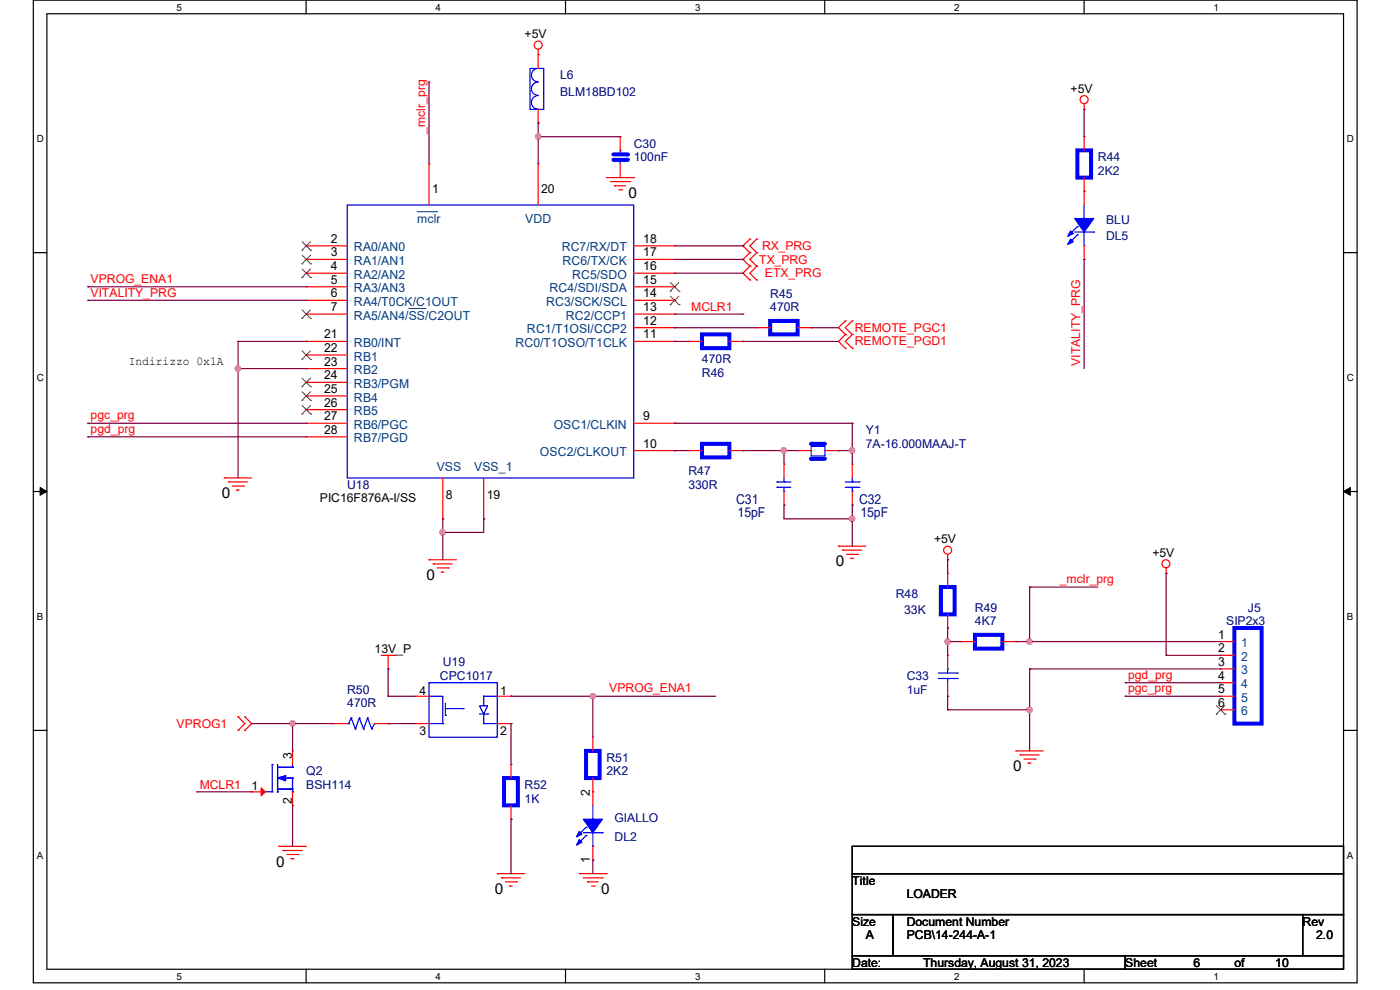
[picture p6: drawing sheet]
<svg xmlns="http://www.w3.org/2000/svg" width="297mm" height="210mm" viewBox="0 0 297 210" stroke-linecap="round" stroke-linejoin="round" font-family="sans-serif">
<path d="M7.1 0h280.8v208.5h-280.8zM9.9 2.9h275.1v202.7h-275.1z" fill="none" stroke="#000" stroke-width=".25"/>
<g fill="#fff">
<path d="M37.4 .3h1.2v2.4h-1.2z"/>
<path d="M37.4 205.9h1.2v2.3h-1.2z"/>
</g>
<path d="M64.9 0v2.9M64.9 205.6v2.9" fill="none" stroke="#000" stroke-width=".25"/>
<g fill="#fff">
<path d="M92.4 .3h1.2v2.4h-1.2z"/>
<path d="M92.4 205.9h1.2v2.3h-1.2z"/>
</g>
<path d="M120 0v2.9M120 205.6v2.9" fill="none" stroke="#000" stroke-width=".25"/>
<g fill="#fff">
<path d="M147.4 .3h1.2v2.4h-1.2z"/>
<path d="M147.4 205.9h1.2v2.3h-1.2z"/>
</g>
<path d="M175 0v2.9M175 205.6v2.9" fill="none" stroke="#000" stroke-width=".25"/>
<g fill="#fff">
<path d="M202.4 .3h1.2v2.4h-1.2z"/>
<path d="M202.4 205.9h1.2v2.3h-1.2z"/>
</g>
<path d="M230 0v2.9M230 205.6v2.9" fill="none" stroke="#000" stroke-width=".25"/>
<g fill="#fff">
<path d="M257.5 .3h1.1v2.4h-1.1z"/>
<path d="M257.5 205.9h1.1v2.3h-1.1z"/>
<path d="M7.8 28.2h1.5v2.4h-1.5z"/>
<path d="M285.7 28.2h1.5v2.4h-1.5z"/>
<path d="M7.8 78.9h1.5v2.3h-1.5z"/>
<path d="M285.7 78.9h1.5v2.3h-1.5z"/>
</g>
<path d="M7.1 53.6h2.8M285 53.6h2.9" fill="none" stroke="#000" stroke-width=".25"/>
<g fill="#fff">
<path d="M7.8 129.6h1.3v2.3h-1.3z"/>
<path d="M285.7 129.6h1.4v2.3h-1.4z"/>
</g>
<path d="M7.1 104.3h2.8M285 104.3h2.9" fill="none" stroke="#000" stroke-width=".25"/>
<path d="M8.5 103.4l1.4 .9-1.4 .8zM285 104.3l1.5-.9v1.7z" fill="#000" stroke="#000" stroke-width=".21"/>
<g fill="#fff">
<path d="M7.8 180.3h1.3v2.3h-1.3z"/>
<path d="M285.7 180.3h1.4v2.3h-1.4z"/>
</g>
<path d="M7.1 154.9h2.8M285 154.9h2.9M180.8 179.5h104.2v5.8h-104.2zM180.8 185.3h104.2v8.7h-104.2zM180.8 194h8.7v8.7h-8.7zM189.5 194h86.9v8.7h-86.9zM276.4 194h8.6v8.7h-8.6zM180.8 202.7h57.9v2.9h-57.9zM238.7 202.7h46.3v2.9h-46.3z" fill="none" stroke="#000" stroke-width=".25"/>
<g fill="none" stroke="#f00" stroke-width=".25">
<path d="M114.2 11.6h.1M114.2 10.5v4M91 34.8h.1M91 34.8v8.7M114.2 34.8h.1M114.2 26.1h.1M114.2 23.2v2.9M114.2 34.8v8.7M128.7 37.7h5.8M129.5 38.5h4.1M130.4 39.4h.1M130.4 39.4h2.3"/>
<path d="M133.6 38.5h.1M134.5 37.7h.1M230 23.2h.1M230 29h.1M230 22v1.2M230 29v2.9M230 37.7v2.9M65 52.2h.1M65 55h.1M65 58h.1M65 52.2h8.7M65 55h8.7"/>
<path d="M65 58h8.7M131.3 40.3h.6M131.9 40.3h.1M134.5 52.2h8.6M134.5 55h8.6M134.5 58h8.6M143.1 52.2h.1M143.1 58h.1M143.1 55h.1M159.1 50.7h.1M159.1 53.6h.1M159.1 56.5h.1"/>
<path d="M159.1 59.4h.1M159.1 50.7l-1.5 1.5 1.5 1.4M159.1 53.6l-1.5 1.4 1.5 1.5M159.1 56.5l-1.5 1.5 1.5 1.4M160.5 53.6h.1M160.5 50.7h.1M160.5 56.5h.1M160.5 59.4h.1M160.5 50.7l-1.4 1.5 1.4 1.4M160.5 53.6l-1.4 1.4 1.4 1.5M160.5 56.5l-1.4 1.5 1.4 1.4M230 40.6h.1"/>
<path d="M65 60.8h.1M65 63.7h.1M65 66.6h.1M65 78.2h.1M65 72.4h.1M65 75.3h.1M65 60.8h8.7M65 63.7h8.7M65 66.6h8.7M65 78.2h8.7M65 72.4h8.7M65 75.3h8.7"/>
<path d="M134.5 60.8h8.6M134.5 63.7h8.6M134.5 66.6h8.6M134.5 72.4h8.6M134.5 69.5h8.6M143.1 72.4h.1M143.1 69.5h.1M143.1 66.6h.1M143.1 63.7h.1M143.1 60.8h.1M146 72.4h.1M146 72.4h2.9"/>
<path d="M154.7 72.4h2.9M157.6 72.4h.1M160.5 69.5h.1M160.5 69.5h2.9M169.2 69.5h2.9M172.1 69.5h.1M179.3 68.1h.1M179.3 71h.1M179.3 73.9h.1M179.3 68.1l-1.4 1.4 1.4 1.5M179.3 71l-1.4 1.4 1.4 1.5M180.8 71h.1"/>
<path d="M180.8 68.1h.1M180.8 73.9h.1M180.8 68.1l-1.5 1.4 1.5 1.5M180.8 71l-1.5 1.4 1.5 1.5M65 81.1h.1M65 84h.1M65 86.9h.1M65 89.8h.1M65 92.7h.1M65 81.1h8.7M65 84h8.7M65 86.9h8.7"/>
<path d="M65 89.8h8.7M65 92.7h8.7M134.5 89.8h8.6M134.5 95.6h8.6M143.1 89.8h.1M143.1 95.6h.1M146 95.6h.1M146 95.6h2.9M154.7 95.6h2.9M157.6 95.6h.1M166.3 98.5h.1M166.3 98.5v2.9"/>
<path d="M180.8 98.5h.1M180.8 98.5v2.9M47.6 101.4h.1M47.6 101.4h5.8M48.5 102.2h.1M48.5 102.2h4M49.3 103.1h2.3M50.2 104h.1M50.2 104h.6M51.6 103.1h.1M91 118.7h.1M91 118.7h5.8"/>
<path d="M91.9 119.6h.1M91.9 119.6h4M93.9 110.1h.1M93.9 101.4v8.7M102.6 110.1h.1M102.6 101.4v8.7M166.3 107.1h.1M166.3 104.3v2.8M177.9 115.9h.1M177.9 115.9h5.8M178.8 116.7h.1M178.8 116.7h4"/>
<path d="M179.6 117.6h2.3M180.5 118.4h.1M180.5 118.4h.6M180.8 107.1h.1M180.8 104.3v2.8M181.9 117.6h.1M201 118.7h.1M201 117.6v1.1M80.9 139h2.9M82.3 139v2.9M83.8 139h.1M92.8 120.5h2.3"/>
<path d="M93.6 121.4h.1M93.6 121.4h.6M95.1 120.5h.1M201 121.6h.1M201 133.2h.1M201 139h.1M201 121.6v2.9M201 130.3v2.9M201 139v2.9M247.4 121.6h.1M247.4 120.5v1.1M259 136.1h.1"/>
<path d="M259 139h.1M259 139h2.9M259 136.1h2.9M50.5 154.9h.1M50.5 152.1h.1M50.5 152.1l1.4 1.4-1.4 1.4M51.9 152.1h.1M51.9 154.9h.1M51.9 152.1l1.5 1.4-1.5 1.4M62.1 159.3h.1M62.1 159.3v2.9M70.7 153.5h.1"/>
<path d="M70.7 153.5h3M79.5 153.5h2.8M82.3 141.9h.1M82.3 153.5h.1M88.1 147.7h.1M88.1 153.5h.1M88.1 153.5h2.9M88.1 147.7h2.9M105.5 153.5h2.9M105.5 147.7h2.9M108.4 147.7h.1M108.4 153.5h.1"/>
<path d="M201 147.7h.1M201 144.8v2.9M215.5 159.3h.1M215.5 159.3h5.8M259 141.9h.1M259 144.8h.1M259 147.7h.1M259 150.6h.1M259 147.7h2.9M259 141.9h2.9M259 144.8h2.9M259 150.6h2.9"/>
<path d="M53.4 168h.1M53.4 168h2.9M59.2 179.5h.1M59.2 179.5h5.8M62.1 170.9h.1M62.1 168v2.9M108.4 162.2h.1M108.4 173.8h.1M108.4 162.2v2.9M108.4 170.9v2.9M125.8 168h.1M125.8 168v2.9"/>
<path d="M125.8 179.5v3M216.4 160.1h.1M216.4 160.1h4.1M217.3 161h2.3M218.1 161.9h.1M218.1 161.9h.6M219.6 161h.1M60 180.4h.1M60 180.4h4.1M60.9 181.3h2.3M61.8 182.2h.1M61.8 182.2h.6"/>
<path d="M63.2 181.3h.1M105.5 185.3h.1M105.5 185.3h5.8M106.4 186.2h.1M106.4 186.2h4M107.2 187.1h2.4M108.1 188h.1M108.1 188h.6M109.6 187.1h.1M122.9 185.3h5.8M123.7 186.2h4.1M124.6 187.1h.1"/>
<path d="M124.6 187.1h2.3M125.5 188h.6M125.8 182.5h.1M126.1 188h.1M127.8 186.2h.1M128.7 185.3h.1"/>
<circle cx="114.2" cy="9.6" r=".85"/>
<circle cx="230" cy="21.1" r=".85"/>
<circle cx="201" cy="116.7" r=".85"/>
<circle cx="247.4" cy="119.6" r=".85"/>
</g>
<g fill="none" stroke="#00f" stroke-width=".25">
<path d="M112.4 14.5h3v8.7h-3zM114.2 14.5a1.42 1.42 0 0 0-1.5 1.4 1.42 1.42 0 0 0 1.5 1.5M114.2 17.4a1.42 1.42 0 0 0-1.5 1.4 1.42 1.42 0 0 0 1.5 1.4 1.46 1.46 0 0 0-1.5 1.5 1.46 1.46 0 0 0 1.5 1.5M73.7 43.5h60.8v57.9h-60.8zM164.8 102.2h.1M164.8 103.4h.1M164.8 102.2h3M164.8 103.4h3M166.3 104.3h.1M166.3 102.2h.1M166.3 101.4v.8M166.3 103.4v.9"/>
<path d="M179.3 102.2h2.9M179.3 103.4h2.9M180.8 104.3h.1M180.8 102.2h.1M180.8 101.4v.8M180.8 103.4v.9M182.2 102.2h.1M182.2 103.4h.1M73.7 153.5h.3M74 153.5h.1M74.5 152.3h.1M74.5 152.3l-.5 1.2"/>
<path d="M74.5 152.3l.9 2.3M75.4 154.6h.1M76.2 152.3h.1M76.2 152.3l-.8 2.3M76.2 152.3l.9 2.3M77.1 154.6h.1M78 152.3h.1M78 152.3l-.9 2.3M78 152.3l.9 2.3M78.9 154.6h.1M79.5 153.5h.1M79.5 153.5l-.6 1.1"/>
<path d="M91 144.8h14.5v11.6h-14.5zM91 147.7h.1M91 153.5h.1M91 153.5h2.9M91 147.7h2.9v5.8M93.9 153.5h.1M94.5 151.8h.1M94.5 149.1v2.7M94.5 150.3h3.8M98.3 150.3h.1M101.7 149.7h1.8l-.9 1.8zM101.7 151.5h1.8"/>
<path d="M102.6 153.5h.1M102.6 149.7h.1M102.6 147.7h.1M102.6 153.5h2.9M102.6 147.7v2M102.6 151.5v2M102.6 147.7h2.9M103.5 151.5h.1M105.5 153.5h.1M199.1 143.9h4M199.1 142.8h4M201 141.9h.1"/>
<path d="M201 143.9h.1M201 141.9v.9M201 143.9v.9M203.1 143.9h.1M203.1 142.8h.1M56.3 168h1.4M57.7 168h.1M57.7 162.2h.1M57.7 162.2v5.8M58.9 168h.1M58.9 162.8h.1M58.9 162.2v5.8"/>
<path d="M58.9 162.8h3.2M58.9 167.4h3.2M59.2 162.8h.1M60.3 165.1h1.8M61.8 167.4h.1M62.1 162.8h.1M62.1 165.1h.1M62.1 168h.1M62.1 167.4h.1M62.1 162.2v.6M62.1 165.1v2.9M123.7 176.7h4.1"/>
<path d="M124.3 175.5h.1M124.3 177.2h.1M124.3 175.5l-1.7 1.7M124.3 177.2l-1.7 1.8M125.8 173.8h.1M125.8 179.5h.1M125.8 170.9v2.9M125.8 176.7v2.8M127.8 176.7h.1"/>
</g>
<path d="M88.5 44.9h4.1M92.6 44.9h.1M86.7 65.4h3.5M90.2 65.4h.1" fill="none" stroke="#004080" stroke-width=".21"/>
<g fill="none" stroke="#804000" stroke-width=".21">
<path d="M64.1 53.1h.1M64.1 56h.1M64.1 58.9h.1M64.1 51.3l1.8 1.8M64.1 54.1l1.8 1.9M64.1 57.1l1.8 1.8M65.9 51.3l-1.8 1.8M65.9 54.1l-1.8 1.9M65.9 57.1l-1.8 1.8M65.9 53.1h.1M65.9 56h.1M65.9 58.9h.1"/>
<path d="M142.2 59.9l1.9 1.9M144 59.9l-1.8 1.9M64.1 67.6h.1M64.1 76.2h.1M64.1 65.7l1.8 1.9M64.1 74.4l1.8 1.8M65.9 65.7l-1.8 1.9M65.9 74.4l-1.8 1.8M65.9 67.6h.1M65.9 76.2h.1M142.2 64.6h.1M142.2 61.8h.1"/>
<path d="M142.2 62.8l1.9 1.8M144 62.8l-1.8 1.8M144.1 64.6h.1M144.1 61.8h.1M64.1 82h.1M64.1 84.9h.1M64.1 87.8h.1M64.1 80.2l1.8 1.8M64.1 83.1l1.8 1.8M64.1 86l1.8 1.8M65.9 80.2l-1.8 1.8M65.9 83.1l-1.8 1.8"/>
<path d="M65.9 86l-1.8 1.8M65.9 82h.1M65.9 84.9h.1M65.9 87.8h.1M258 151.5h.1M258.1 149.7l1.8 1.8M259.8 149.7l-1.8 1.8M259.9 151.5h.1"/>
</g>
<path d="M130.1 33.9h2.9M228.6 31.9h2.9v5.8h-2.9zM148.9 71h5.8v2.9h-5.8zM163.4 68.1h5.8v2.9h-5.8zM148.9 94.1h5.8v2.9h-5.8zM199.6 124.5h2.9v5.8h-2.9zM261.9 133.2h5.8v20.3h-5.8zM106.9 165.1h3v5.8h-3z" fill="none" stroke="#00f" stroke-width=".85"/>
<g fill="#00f" stroke="#00f" stroke-width=".25">
<path d="M58.9 165.1l1.7-.6v1.2z"/>
<path d="M123.7 173.8h4.1l-2 2.9z" fill-rule="evenodd"/>
<path d="M122.9 178.1l.5 .6-1.1 .6z" fill-rule="evenodd"/>
<path d="M122.9 176.4l.5 .6-1.1 .5z" fill-rule="evenodd"/>
</g>
<path d="M55.4 167.1l.9 .9-.9 .8z" fill="#f00" stroke="#f00" stroke-width=".25"/>
<circle cx="133" cy="33.9" r=".42" fill="#00f"/>
<path d="M130.1 32.8h2.9" fill="none" stroke="#00f" stroke-width=".85"/>
<circle cx="133" cy="32.8" r=".42" fill="#00f"/>
<path d="M131.6 31.9h.1M131.6 33.9h.1M131.6 31.9v.9M131.6 33.9v.9M172.1 94.7h2.9v2h-2.9z" fill="none" stroke="#00f" stroke-width=".25"/>
<path d="M131.6 37.7h.1M131.6 29h.1M131.6 29v2.9M131.6 34.8v2.9" fill="none" stroke="#f00" stroke-width=".25"/>
<path d="M172.1 97.3h2.9" fill="none" stroke="#00f" stroke-width=".85"/>
<circle cx="172.1" cy="97.3" r=".42" fill="#00f"/>
<path d="M172.1 94.1h2.9" fill="none" stroke="#00f" stroke-width=".85"/>
<circle cx="172.1" cy="94.1" r=".42" fill="#00f"/>
<g fill="none" stroke="#f00" stroke-width=".25">
<path d="M230 40.6h.1M230 55h.1M230 40.6v2.9M230 52.2v2.8M169.2 95.6h.1M169.2 95.6h2.9M175 95.6h2.9M177.9 95.6h.1M204 136.1h.1M204 136.1h2.8M212.6 136.1h2.9M215.5 136.1h.1"/>
<path d="M125.8 156.4h.1M125.8 156.4v2.9M125.8 168h.1M125.8 165.1v2.9"/>
</g>
<path d="M206.8 134.7h5.8v2.9h-5.8zM124.3 159.3h2.9v5.8h-2.9z" fill="none" stroke="#00f" stroke-width=".85"/>
<path d="M228 49.2h4M228.6 48.1h.1M228.6 49.8h.1M228.6 48.1l-1.8 1.7M228.6 49.8l-1.8 1.8M230 46.4h.1M230 52.2h.1M230 43.5v2.9M230 49.2v3M232 49.2h.1" fill="none" stroke="#00f" stroke-width=".25"/>
<g fill="#00f" stroke="#00f" stroke-width=".25">
<path d="M228 46.4h4l-2 2.8z" fill-rule="evenodd"/>
<path d="M227.1 50.7l.6 .6-1.2 .6z" fill-rule="evenodd"/>
<path d="M227.1 49l.6 .5-1.2 .6z" fill-rule="evenodd"/>
</g>
<g fill="none" stroke="#800040" stroke-width=".25">
<path d="M91 17.4h.1M91 17.4v17.4M114.2 26.1h.1M114.2 29h.1M114.2 26.1v8.7M114.2 29h17.4M230 23.2h.1M230 23.2v5.8M143.1 52.2h14.5M143.1 55h14.5M143.1 58h14.5M157.6 52.2h.1"/>
<path d="M157.6 55h.1M157.6 58h.1M230 55h.1M230 55v23.2M18.6 60.8h.1M18.6 63.7h.1M18.6 60.8h46.4M18.6 63.7h46.4M50.5 72.4h.1M50.5 78.2h.1M50.5 72.4h14.5M50.5 72.4v29"/>
<path d="M50.5 78.2h14.5M65 72.4h.1M65 78.2h.1M143.1 69.5h.1M143.1 72.4h.1M143.1 66.6h14.5M143.1 69.5h17.4M143.1 72.4h2.9M157.6 66.6h.1M157.6 72.4h.1M157.6 72.4h20.3M172.1 69.5h.1"/>
<path d="M172.1 69.5h5.8M18.6 89.8h.1M18.6 92.7h.1M18.6 89.8h46.4M18.6 92.7h46.4M143.1 89.8h.1M143.1 95.6h.1M143.1 89.8h37.7M143.1 95.6h2.9M157.6 95.6h.1M157.6 95.6h11.6M166.3 95.6h.1"/>
<path d="M166.3 95.6v2.9M177.9 95.6h.1M177.9 95.6h2.9M180.8 89.8h.1M180.8 95.6h.1M180.8 89.8v8.7M93.9 110.1h.1M93.9 112.9h.1M93.9 110.1v8.6M102.6 110.1h.1M102.6 110.1v2.8h-8.7M166.3 107.1h.1"/>
<path d="M166.3 107.1v3h14.5M180.8 107.1h.1M180.8 110.1h.1M180.8 107.1v8.8M201 118.7h.1M201 118.7v2.9M201 133.2h.1M201 136.1h.1M201 133.2v5.8M201 136.1h3M215.5 136.1h.1M215.5 136.1h43.5"/>
<path d="M218.4 124.5h.1M218.4 136.1h.1M218.4 124.5v11.6M218.4 124.5h14.5M247.4 121.6h.1M247.4 139h.1M247.4 121.6v17.4M247.4 139h11.6M53.4 153.5h.1M53.4 153.5h17.3M62.1 153.5h.1M62.1 153.5v5.8"/>
<path d="M82.3 141.9h.1M82.3 147.7h.1M82.3 153.5h.1M82.3 147.7h5.8M82.3 141.9v5.8M82.3 153.5h5.8M108.4 147.7h.1M108.4 153.5h.1M108.4 147.7h43.4M108.4 153.5v8.7M125.8 147.7h.1M125.8 147.7v8.7"/>
<path d="M201 147.7h.1M201 150.6h.1M201 147.7v2.9M201 150.6h17.4M218.4 141.9h.1M218.4 150.6h.1M218.4 141.9v17.4M218.4 141.9h40.6M238.7 144.8h.1M238.7 147.7h.1M238.7 144.8h20.3M238.7 147.7h20.3"/>
<path d="M41.8 168h.1M41.8 168h11.6M62.1 170.9h.1M62.1 170.9v8.6M108.4 173.8h.1M108.4 173.8v11.5M125.8 182.5h.1M125.8 182.5v2.8"/>
</g>
<g fill="#f0f" stroke="#f0f" stroke-width=".25">
<circle cx="201" cy="136.1" r=".56"/>
<circle cx="218.4" cy="136.1" r=".56"/>
<circle cx="218.4" cy="150.6" r=".56"/>
<circle cx="93.9" cy="112.9" r=".56"/>
<circle cx="62" cy="153.5" r=".56"/>
<circle cx="50.5" cy="78.2" r=".56"/>
<circle cx="180.8" cy="95.5" r=".56"/>
<circle cx="166.3" cy="95.5" r=".56"/>
<circle cx="180.8" cy="110" r=".56"/>
<circle cx="114.2" cy="29" r=".56"/>
<circle cx="125.8" cy="147.7" r=".56"/>
</g>
<g font-size="3.2">
<text x="133.3" y="42">0</text>
<text x="47" y="105.7">0</text>
<text x="90.5" y="123">0</text>
<text x="177.3" y="120.1">0</text>
<text x="215" y="163.6">0</text>
<text x="58.6" y="183.9">0</text>
<text x="104.9" y="189.6">0</text>
<text x="127.5" y="189.6">0</text>
</g>
<g font-size="2.9" fill="#000080">
<text x="156.2" y="106.8">C31</text>
<text x="182.2" y="106.8">C32</text>
<text x="156.5" y="109.7">15pF</text>
<text x="182.5" y="109.7">15pF</text>
</g>
<g font-size="2.6">
<text x="111.3" y="8.1">+5V</text>
<text x="227.1" y="19.7">+5V</text>
<text x="91.7" y="40.9">1</text>
<text x="114.8" y="40.9">20</text>
<text x="70.2" y="51.5">2</text>
<text x="136.5" y="51.5">18</text>
<text x="70.2" y="54.4">3</text>
<text x="70.2" y="57.3">4</text>
<text x="136.5" y="57.3">16</text>
<text x="136.5" y="54.4">17</text>
<text x="70.2" y="60.2">5</text>
<text x="70.2" y="63.1">6</text>
<text x="70.2" y="66">7</text>
<text x="136.5" y="66">13</text>
<text x="136.5" y="63.1">14</text>
<text x="136.5" y="60.2">15</text>
<text x="68.7" y="71.8">21</text>
<text x="136.5" y="71.8">11</text>
<text x="136.5" y="68.9">12</text>
<text x="27.3" y="77.4">Indirizzo 0x1A</text>
<text x="68.7" y="77.6">23</text>
<text x="68.7" y="74.7">22</text>
<text x="68.7" y="80.5">24</text>
<text x="68.7" y="83.4">25</text>
<text x="68.7" y="86.3">26</text>
<text x="68.7" y="89.2">27</text>
<text x="136.5" y="89.2">9</text>
<text x="68.7" y="92">28</text>
<text x="136.5" y="95">10</text>
<text x="67.9" y="106.6">PIC16F876A-I/SS</text>
<text x="94.6" y="105.8">8</text>
<text x="103.3" y="105.8">19</text>
<text x="198.2" y="115.3">+5V</text>
<text x="244.5" y="118.2">+5V</text>
<text x="258.4" y="135.5">1</text>
<text x="79.5" y="138.4">13V_P</text>
<text x="258.4" y="138.4">2</text>
<text x="258.4" y="141.3">3</text>
<text x="89" y="147.4">4</text>
<text x="106.1" y="147.4">1</text>
<text x="258.4" y="144.2">4</text>
<text x="258.4" y="147.1">5</text>
<text x="258.4" y="149.9">6</text>
<text x="89" y="155.8">3</text>
<text x="106.1" y="155.8">2</text>
<text x="61.9" y="161" transform="rotate(-90 61.9 161)">3</text>
<text x="53.4" y="167.7">1</text>
<text x="61.9" y="170.6" transform="rotate(-90 61.9 170.6)">2</text>
<text x="125.1" y="168.8" transform="rotate(-90 125.1 168.8)">2</text>
<text x="125.1" y="183" transform="rotate(-90 125.1 183)">1</text>
<text x="180.8" y="187.7">Title</text>
<text x="192.4" y="190.6">LOADER</text>
<text x="180.8" y="196.3">Size</text>
<text x="192.4" y="196.3">Document Number</text>
<text x="276.4" y="196.3">Rev</text>
<text x="183.7" y="199.3">A</text>
<text x="192.4" y="199.3">PCB\14-244-A-1</text>
<text x="279.2" y="199.3">2.0</text>
<text x="180.8" y="205.1">Date:</text>
<text x="195.8" y="205.1">Thursday, August 31, 2023</text>
<text x="238.7" y="205.1">Sheet</text>
<text x="253.2" y="205.1">6</text>
<text x="261.9" y="205.1">of</text>
<text x="270.5" y="205.1">10</text>
</g>
<g font-size="2.6" fill="#000080">
<text x="118.8" y="16.8">L6</text>
<text x="118.8" y="20.3">BLM18BD102</text>
<text x="134.4" y="31.3">C30</text>
<text x="134.4" y="34.2">100nF</text>
<text x="232.9" y="34.2">R44</text>
<text x="232.9" y="37.1">2K2</text>
<text x="234.7" y="47.5">BLU</text>
<text x="234.7" y="51">DL5</text>
<text x="163.4" y="63.2">R45</text>
<text x="163.4" y="66">470R</text>
<text x="148.9" y="77">470R</text>
<text x="148.9" y="80">R46</text>
<text x="183.7" y="92.1">Y1</text>
<text x="183.7" y="95">7A-16.000MAAJ-T</text>
<text x="146" y="100.8">R47</text>
<text x="73.7" y="103.7">U18</text>
<text x="146" y="103.7">330R</text>
<text x="190" y="126.9">R48</text>
<text x="191.8" y="130.3">33K</text>
<text x="206.8" y="129.8">R49</text>
<text x="264.8" y="129.8">J5</text>
<text x="206.8" y="132.7">4K7</text>
<text x="260.1" y="132.7">SIP2x3</text>
<text x="93.9" y="141.4">U19</text>
<text x="73.7" y="147.1">R50</text>
<text x="93.3" y="144.2">CPC1017</text>
<text x="192.4" y="144.2">C33</text>
<text x="192.4" y="147.1">1uF</text>
<text x="73.7" y="150">470R</text>
<text x="128.6" y="161.6">R51</text>
<text x="65" y="164.5">Q2</text>
<text x="65" y="167.4">BSH114</text>
<text x="111.3" y="167.4">R52</text>
<text x="128.6" y="164.5">2K2</text>
<text x="111.3" y="170.3">1K</text>
<text x="130.4" y="178.4">DL2</text>
<text x="130.4" y="174.4">GIALLO</text>
</g>
<g font-size="2.6" fill="#f00">
<text x="90.2" y="28.4" transform="rotate(-90 90.2 28.4)">_mclr_prg</text>
<text x="161.7" y="53">RX_PRG</text>
<text x="161.1" y="55.9">TX_PRG</text>
<text x="162.3" y="58.8">ETX_PRG</text>
<text x="19.2" y="60">VPROG_ENA1</text>
<text x="19.2" y="62.9">VITALITY_PRG</text>
<text x="146.6" y="66">MCLR1</text>
<text x="181.4" y="70.4">REMOTE_PGC1</text>
<text x="181.4" y="73.3">REMOTE_PGD1</text>
<text x="229.2" y="77.6" transform="rotate(-90 229.2 77.6)">VITALITY_PRG</text>
<text x="19.2" y="89">pgc_prg</text>
<text x="19.2" y="91.9">pgd_prg</text>
<text x="224.8" y="123.7">_mclr_prg</text>
<text x="129.2" y="146.9">VPROG_ENA1</text>
<text x="239.3" y="144">pgd_prg</text>
<text x="239.3" y="146.9">pgc_prg</text>
<text x="37.5" y="154.4">VPROG1</text>
<text x="42.4" y="167.4">MCLR1</text>
</g>
<g font-size="2.6" fill="#004080">
<text x="88.5" y="47.3">mclr</text>
<text x="111.4" y="47.3">VDD</text>
<text x="75.1" y="53.3">RA0/AN0</text>
<text x="119.2" y="53.3">RC7/RX/DT</text>
<text x="75.1" y="56.2">RA1/AN1</text>
<text x="75.1" y="59.1">RA2/AN2</text>
<text x="119.3" y="56.2">RC6/TX/CK</text>
<text x="121.4" y="59.1">RC5/SDO</text>
<text x="75.1" y="62">RA3/AN3</text>
<text x="75.1" y="64.9">RA4/T0CK/C1OUT</text>
<text x="115.9" y="64.9">RC3/SCK/SCL</text>
<text x="116.6" y="62">RC4/SDI/SDA</text>
<text x="75.1" y="67.8">RA5/AN4/SS/C2OUT</text>
<text x="111.8" y="70.7">RC1/T1OSI/CCP2</text>
<text x="120.1" y="67.8">RC2/CCP1</text>
<text x="75.1" y="73.6">RB0/INT</text>
<text x="75.1" y="76.5">RB1</text>
<text x="109.3" y="73.6">RC0/T1OSO/T1CLK</text>
<text x="75.1" y="79.4">RB2</text>
<text x="75.1" y="82.3">RB3/PGM</text>
<text x="75.1" y="85.2">RB4</text>
<text x="75.1" y="88.1">RB5</text>
<text x="75.1" y="91">RB6/PGC</text>
<text x="75.1" y="93.9">RB7/PGD</text>
<text x="117.5" y="91">OSC1/CLKIN</text>
<text x="92.7" y="99.9">VSS</text>
<text x="100.6" y="99.9">VSS_1</text>
<text x="114.6" y="96.8">OSC2/CLKOUT</text>
<text x="263.3" y="137.3">1</text>
<text x="263.3" y="140.2">2</text>
<text x="263.3" y="143.1">3</text>
<text x="263.3" y="146">4</text>
<text x="263.3" y="148.9">5</text>
<text x="263.3" y="151.8">6</text>
</g>
<g font-size="2.1">
<text x="37.4" y="2.2">5</text>
<text x="92.4" y="2.2">4</text>
<text x="147.4" y="2.2">3</text>
<text x="202.4" y="2.2">2</text>
<text x="257.5" y="2.2">1</text>
<text x="7.8" y="30.1">D</text>
<text x="285.8" y="30.1">D</text>
<text x="7.8" y="80.8">C</text>
<text x="285.8" y="80.8">C</text>
<text x="7.8" y="131.5">B</text>
<text x="285.8" y="131.5">B</text>
<text x="7.8" y="182.2">A</text>
<text x="285.8" y="182.2">A</text>
<text x="37.4" y="207.8">5</text>
<text x="92.4" y="207.8">4</text>
<text x="147.4" y="207.8">3</text>
<text x="202.4" y="207.8">2</text>
<text x="257.5" y="207.8">1</text>
</g>
</svg>
